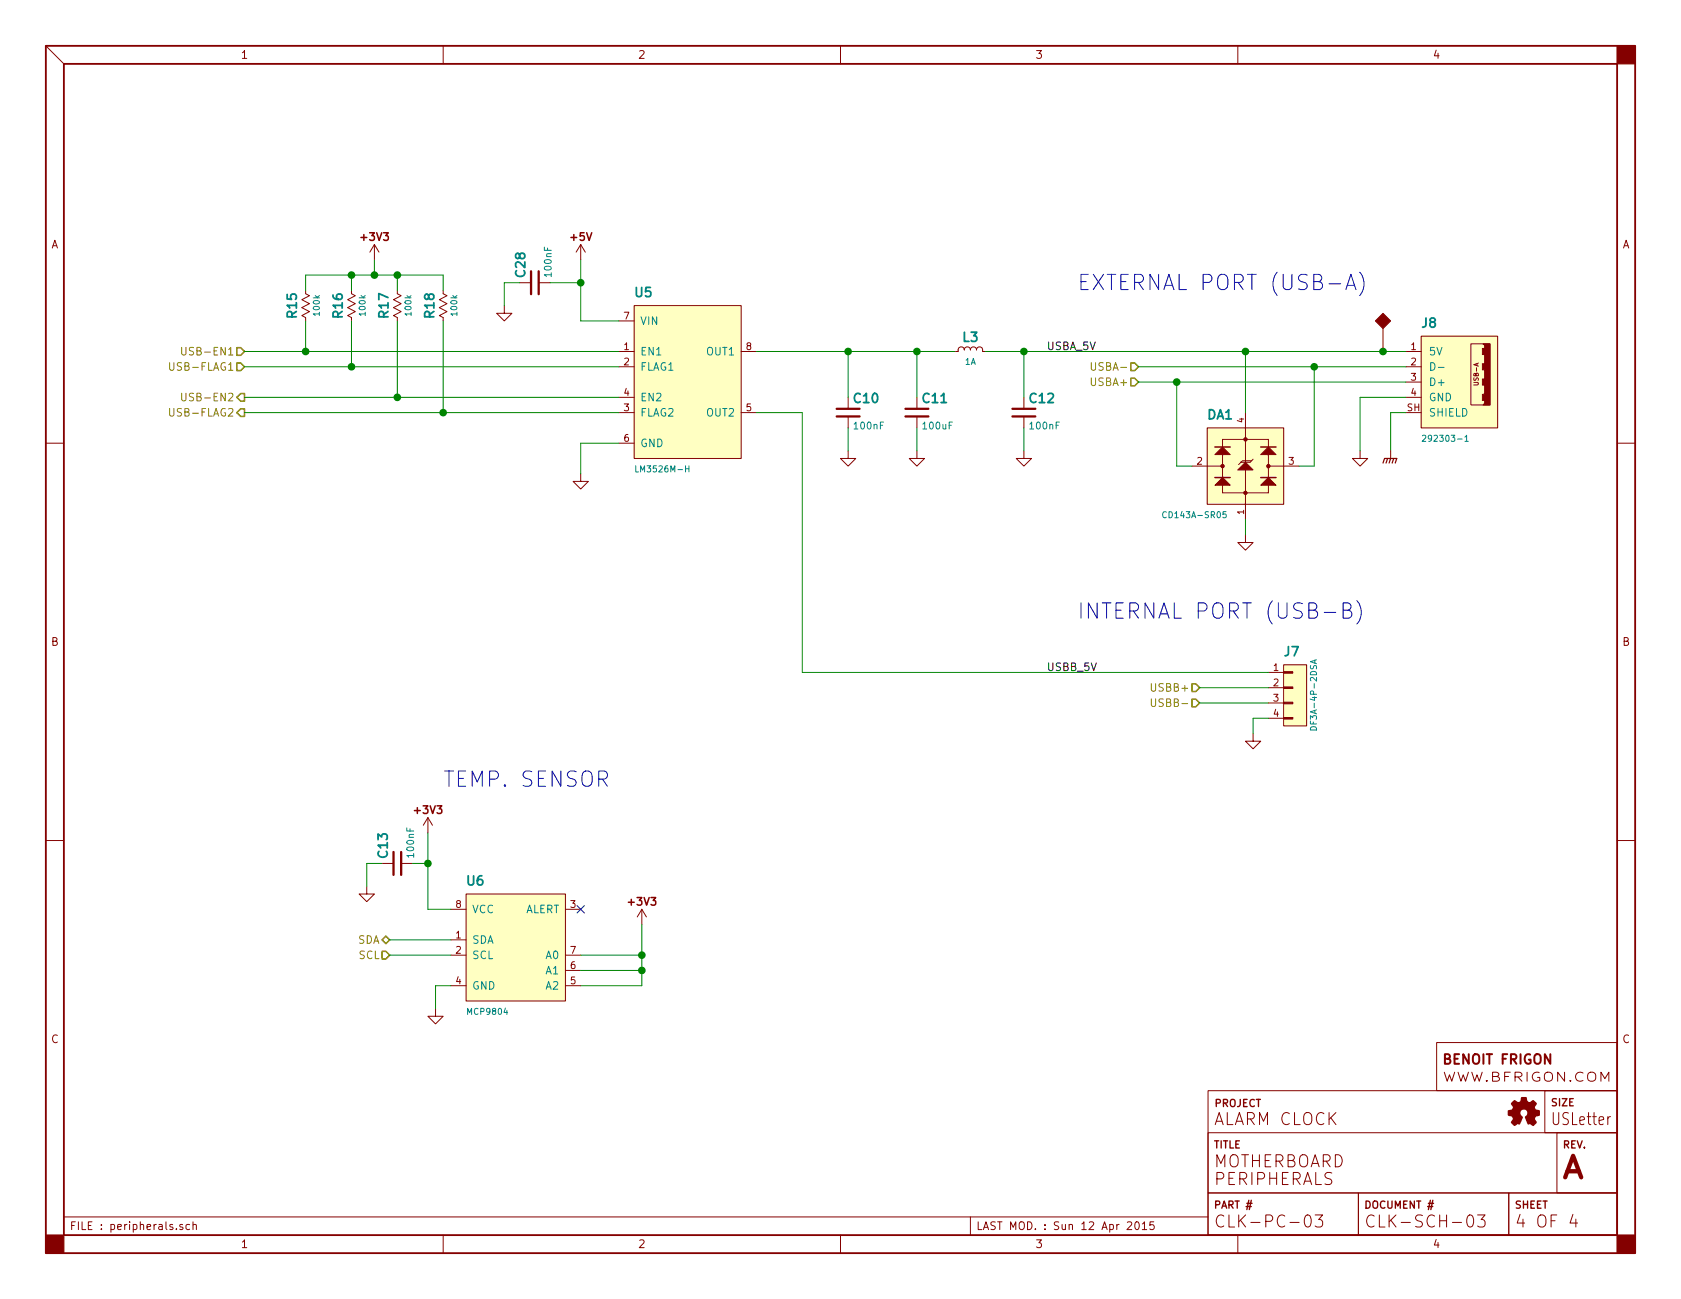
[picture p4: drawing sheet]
<svg xmlns="http://www.w3.org/2000/svg" width="279mm" height="216mm" viewBox="0 0 279 216" stroke-linecap="round" stroke-linejoin="round" font-family="sans-serif">
<g fill="none" stroke="#840000" stroke-width=".17">
<path d="M7.6 7.6l3 3M73.7 7.6v3M139.7 7.6v3M205.7 7.6v3M50.8 48.3v.5l.6 .3-1.2 .7 1.2 .7-1.2 .6 1.2 .7-1.2 .7 .6 .3v.5M58.4 48.3v.5l.7 .3-1.3 .7 1.3 .7-1.3 .6 1.3 .7-1.3 .7 .6 .3v.5M62.2 40.6l-.7 1.3M62.2 40.6v2.6M62.2 40.6l.8 1.3M66 48.3v.5l.7 .3-1.3 .7 1.3 .7-1.3 .6 1.3 .7-1.3 .7 .6 .3v.5M73.7 48.3v.5l.6 .3-1.3 .7 1.3 .7-1.3 .6 1.3 .7-1.3 .7 .7 .3v.5M83.8 50.8v1.3h1.3l-1.3 1.2-1.3-1.2h1.3"/>
<path d="M86.4 47h1.9M89.5 47h1.9M96.5 40.6l-.7 1.3M96.5 40.6v2.6M96.5 40.6l.8 1.3M102.9 58.4h2.5M102.9 53.3h2.5M105.4 50.8h17.8v25.4h-17.8zM123.2 58.4h2.5M158.7 58.4h.6a.54 .54 0 0 1 .3-.7 .54 .54 0 0 1 .7 .5v-.2a.51 .51 0 0 1 .5-.4 .51 .51 0 0 1 .5 .6v-.2a.51 .51 0 0 1 .6-.4 .51 .51 0 0 1 .4 .6 .54 .54 0 0 1 .7-.5 .54 .54 0 0 1 .3 .7h.5M229.9 54.6v3.8M233.7 58.4h2.5"/>
<path d="M236.2 55.9h12.7v15.2h-12.7zM244.5 57.2h3.1v10.1h-3.1zM7.6 73.7h3M96.5 78.7v1.3h1.3l-1.3 1.3-1.3-1.3h1.3M102.9 73.7h2.5M102.9 61h2.5M102.9 66h2.5M102.9 68.6h2.5M123.2 68.6h2.5M141 74.9v1.3h1.2l-1.2 1.3-1.3-1.3h1.3M141 66v1.9M141 69.2v1.9"/>
<path d="M152.4 74.9v1.3h1.3l-1.3 1.3-1.3-1.3h1.3M152.4 66v1.9M152.4 69.2v1.9M170.2 74.9v1.3h1.2l-1.2 1.3-1.3-1.3h1.3M170.2 66v1.9M170.2 69.2v1.9M198.1 77.5h5.1M200.7 71.1h12.7v12.7h-12.7zM203.2 74.3v-1.3h7.6v1.3M203.2 75.6v3.8M206.2 76.8l-.3 .4M207 68.6v8.2"/>
<path d="M207 78.1v8.3M208 76.6h-1.5l-.3 .2M208.3 76.3l-.5 .5h-1.6M210.8 77.5h5.1M210.8 75.6v3.8M226.1 74.9v1.3h1.2l-1.2 1.3-1.3-1.3h1.3M231.1 74.9v1.3M233.7 61h2.5M233.7 63.5h2.5M233.7 66h2.5M268.8 73.7h3M203.2 80.6v1.3h7.6v-1.3"/>
<path d="M207 88.9v1.3h1.3l-1.3 1.2-1.3-1.2h1.3M210.8 111.8h2.6M210.8 114.3h2.6M210.8 116.8h2.6M210.8 119.4h2.6M213.4 110.5h3.8v10.2h-3.8zM7.6 139.7h3M71.1 135.9l-.7 1.3M71.1 135.9v2.5M71.1 135.9l.8 1.3M208.3 121.9v1.3h1.2l-1.2 1.3-1.3-1.3h1.3M268.8 139.7h3"/>
<path d="M61 147.3v1.3h1.2l-1.2 1.3-1.3-1.3h1.3M63.5 143.5h1.9M66.7 143.5h1.9M74.9 156.2h2.6M74.9 158.8h2.6M74.9 151.1h2.6M77.5 148.6h16.5v17.8h-16.5zM94 158.8h2.5M94 151.1h2.5M106.7 151.1l-.8 1.3M106.7 151.1v2.6M106.7 151.1l.7 1.3"/>
<path d="M72.4 167.6v1.3h1.3l-1.3 1.3-1.3-1.3h1.3M74.9 163.8h2.6M94 163.8h2.5M94 161.3h2.5M238.8 173.3h30v8h-30zM256.8 178.4a.71 .71 0 0 1 .7-.2 .71 .71 0 0 1 .5 .5v.5a.7 .7 0 0 1-.6 .5 .7 .7 0 0 1-.7-.5zM260 178.2v1.5l-1.1-1.5v1.5M261 179.6h.1h-.2h.1v.1M263.1 178.4a.78 .78 0 0 0-1 0 .78 .78 0 0 0 0 1.1 .78 .78 0 0 0 1 .1M264 178.4a.71 .71 0 0 1 .7-.2 .71 .71 0 0 1 .5 .5v.5a.7 .7 0 0 1-.6 .5 .7 .7 0 0 1-.7-.5zM266.1 179.7v-1.5l.7 1.1 .6-1.1v1.5M200.8 188.3h68v10h-68z"/>
<path d="M200.8 181.3h68v24h-68zM200.8 198.3h25v7h-25zM202.3 193.9v-2l.6 1.5 .7-1.5v2M202.3 195.9h.7a.55 .55 0 0 0 .4-.5 .55 .55 0 0 0-.4-.5h-.7v2M204.3 195.8h.6M204.7 192a.67 .67 0 0 1 .7 0 .67 .67 0 0 1 .4 .6v.7a.67 .67 0 0 1-.7 .7 .67 .67 0 0 1-.7-.7v-.7zM205.2 194.9h-.9v2h.9M206.1 195.9h.7a.55 .55 0 0 0 .4-.5 .55 .55 0 0 0-.4-.5h-.7v2M206.4 191.9h1.1M206.6 195.9l.6 1M206.9 191.9v2M208.1 194.9v2"/>
<path d="M208.2 191.9v2M208.2 192.9h1.1M209 195.9h.8a.55 .55 0 0 0 .4-.5 .55 .55 0 0 0-.4-.5h-.8v2M209.3 191.9v2M210.3 192.9h.6M211 195.8h1.2M211 194.9v2M211.2 191.9h-.9v2h.9M212.1 193h.8a.55 .55 0 0 0 .4-.5 .55 .55 0 0 0-.4-.6h-.8v2M212.2 194.9v2M212.6 193l.6 .9M213.2 195.8h.6"/>
<path d="M214.1 192.9l.9-.1a.49 .49 0 0 0 .1-.5 .49 .49 0 0 0-.3-.4h-.7v2h.8a.53 .53 0 0 0 .4-.5 .53 .53 0 0 0-.5-.5M214.1 194.9h-.9v2h.9M215 195.9h.7a.55 .55 0 0 0 .4-.5 .55 .55 0 0 0-.4-.5h-.7v2M215.4 195.9l.7 1M216.3 192a.67 .67 0 0 1 .7 0 .67 .67 0 0 1 .3 .6v.7a.67 .67 0 0 1-.6 .7 .67 .67 0 0 1-.7-.7v-.7zM216.7 196.9l.6-2 .7 2M216.9 196.3h.9M217.9 193.9l.7-2 .7 2M218.1 193.4h1M218.7 194.9v2h.9M219.9 193h.8a.55 .55 0 0 0 .4-.5 .55 .55 0 0 0-.4-.6h-.8v2M220.4 193l.7 .9"/>
<path d="M221.4 195l-.3-.1-.7 .1a.48 .48 0 0 0-.2 .5 .48 .48 0 0 0 .4 .3l.4 .1a.48 .48 0 0 1 .4 .5 .48 .48 0 0 1-.4 .5l-.8-.1M221.9 191.9a1.06 1.06 0 0 1 1.2 .7 1.06 1.06 0 0 1-.4 1.2l-.8 .1zM225.8 198.3h25v7h-25zM250.8 198.3h18v7h-18zM256.8 181.3h12v7h-12zM258.8 188.3h10v10h-10zM7.6 205.7h3M10.6 202.3h190.2M30.4 203.6a.31 .31 0 0 0-.5 .1v.2l.5 .2-.2 .3-.3-.1M31.5 203.6l-.4-.1-.2 .2 .1 .5 .1 .2 .4-.1M32.1 203.6l.2-.1 .3 .1v.8M32.1 203.1v1.3"/>
<path d="M73.7 205.3v3M139.7 205.3v3M161.3 202.3v3M187.4 203.2l.5-.1 .1 .1 .1 .2-.8 1h.8M188.7 203.2l.2-.1a.7 .7 0 0 1 .5 .5 .7 .7 0 0 1-.2 .7l-.1 .1a.7 .7 0 0 1-.4-1.2zM189.9 203.4l.3-.3v1.3M189.9 204.4h.7M191.8 203.1h-.6l-.1 .6 .2-.1h.4l.1 .5-.2 .3-.5-.2M205.7 205.3v3M217.1 202a.47 .47 0 0 1 .7 .3 1.04 1.04 0 0 1-.5 1.6 1.33 1.33 0 0 1-.2-1.9zM218.6 201.9h1.2l-.6 .8a.53 .53 0 0 1 .6 .4v.5l-.1 .2-.8 .1-.3-.1M244.1 202a.47 .47 0 0 1 .7 .3 1.04 1.04 0 0 1-.5 1.6 1.33 1.33 0 0 1-.2-1.9z"/>
<path d="M245.6 201.9h1.2l-.6 .8a.53 .53 0 0 1 .6 .4v.5l-.1 .2-.8 .1-.3-.1M261.4 201.8l-.4 1.5h1.2M261.9 202.6v1.3M268.8 205.7h3"/>
</g>
<path d="M7.6 7.6h264.2v200.7h-264.2zM10.6 10.6h258.2v194.7h-258.2z" fill="none" stroke="#840000" stroke-width=".3"/>
<g fill="#840000" stroke="#840000" stroke-width=".17">
<path d="M7.6 205.3h3v3h-3z"/>
<path d="M268.8 205.3h3v3h-3z"/>
<path d="M268.8 7.6h3v3h-3z"/>
<path d="M246.5 57.2h1.1v10.1h-1.1l.3-.2v-.6h-.4v-1h.4v-1.5h-.4v-1h.4v-1.5h-.4v-1h.4v-1.6h-.4v-1h.4v-.5z"/>
<path d="M213.4 119.3h1.5v.2h-1.5z"/>
<path d="M213.4 116.7h1.5v.3h-1.5z"/>
<path d="M213.4 114.2h1.5v.2h-1.5z"/>
<path d="M213.4 111.6h1.5v.3h-1.5z"/>
<path d="M201.9 80.6l1.3-1.2 1.3 1.2z"/>
<path d="M201.9 75.6l1.3-1.3 1.3 1.3z"/>
<path d="M205.7 78.1l1.3-1.3 1.3 1.3z"/>
<path d="M209.5 80.6l1.3-1.2 1.3 1.2z"/>
<path d="M209.5 75.6l1.3-1.3 1.3 1.3z"/>
<path d="M229.9 52.1l1.2 1.2-1.2 1.3-1.3-1.3z"/>
<circle cx="203.2" cy="77.5" r=".28"/>
<circle cx="207" cy="81.9" r=".28"/>
<circle cx="207" cy="73" r=".28"/>
<circle cx="210.8" cy="77.5" r=".28"/>
</g>
<path d="M251.5 183.2a.29 .29 0 0 1 .2-.2 .29 .29 0 0 1 .3 .1l.3 .2a.66 .66 0 0 0 .6-.8v-.1h.7l.1 .4a.56 .56 0 0 0 .4 .5 .56 .56 0 0 0 .7-.3 .49 .49 0 0 1 .4 .3 .49 .49 0 0 1-.2 .6v.1a.54 .54 0 0 0 .7 .6h.1v.5a.3 .3 0 0 1-.1 .3 .3 .3 0 0 1-.3 0l-.2 .1-.2 .5 .1 .3a.28 .28 0 0 1 .2 .3 .28 .28 0 0 1-.2 .2l-.3 .2-.5-.3-.3 .1-.4-1.1a.73 .73 0 0 0 .4-1 .73 .73 0 0 0-1.1-.3 .73 .73 0 0 0-.1 1.1l.2 .2-.4 1.1-.3-.1-.3 .1a.3 .3 0 0 1-.3 .2 .3 .3 0 0 1-.2-.2l-.3-.3 .4-.5-.1-.4a.43 .43 0 0 0-.6-.2l-.2-.1v-.3a.27 .27 0 0 1 0-.4 .27 .27 0 0 1 .4 0l.3-.1 .2-.5-.4-.6z" fill="#840000" stroke="#840000" stroke-width=".25"/>
<path d="M39.4 57.8h.6l.6 .6-.6 .7h-.6zM39.4 66l.6-.6h.6v1.3h-.6zM39.4 60.3h.6l.6 .7-.6 .6h-.6zM39.4 68.6l.6-.7h.6v1.3h-.6zM188 62.9h.6l.6 .6-.6 .6h-.6zM188 60.3h.6l.6 .7-.6 .6h-.6zM198.1 113.7h.7l.6 .6-.6 .6h-.7zM198.1 116.2h.7l.6 .6-.6 .7h-.7zM63.5 158.1h.6l.7 .7-.7 .6h-.6zM64.1 155.6l.7 .6-.7 .6-.6-.6z" fill="none" stroke="#848400" stroke-width=".25"/>
<path d="M30.2 57.7v1.1l.2 .2h.3l.2-.2v-1.1M28.2 60.3v1l.2 .2h.3l.2-.2v-1M28.2 67.9v1l.2 .3h.3l.2-.3v-1M30.2 65.4v1l.2 .2h.3l.2-.2v-1M181.4 60.3v1l.2 .2h.3l.2-.2v-1M191.4 116.2v1l.2 .2h.2l.3-.2v-1" fill="none" stroke="#848400" stroke-width=".17"/>
<g fill="#ffffc2" stroke="#ffffc2" stroke-width=".25">
<path d="M236.2 55.9h12.7v15.2h-12.7z"/>
<path d="M213.4 110.5h3.8v10.2h-3.8z"/>
<path d="M105.4 50.8h17.8v25.4h-17.8z"/>
<path d="M77.5 148.6h16.5v17.8h-16.5z"/>
<path d="M200.7 71.1h12.7v12.7h-12.7z"/>
</g>
<g fill="none" stroke="#008484" stroke-width=".17">
<path d="M105.7 77.4v1h.4M113.9 77.9h.6M114.5 77.4v1M236.4 72.4l.4-.1 .2 .3-.6 .8h.6M237.8 60.3a.64 .64 0 0 1 .7 .6 .64 .64 0 0 1-.7 .6zM239.1 61.1h.9M243.5 72.6l.3-.3v1.1M243.5 73.4h.5M193.9 85.1a.47 .47 0 0 0-.7 .4 .47 .47 0 0 0 .5 .6l.2-.1M203.8 85h-.5v.5l.1-.1 .3 .1 .1 .5-.2 .1-.3-.1M218.5 109.7v.5M218.8 109.7l-1 .3 1 .3"/>
<path d="M217.9 121a.55 .55 0 0 1 .6-.2 .55 .55 0 0 1 .3 .5h-1z"/>
</g>
<path d="M88.3 45.1v3.8M89.5 45.1v3.8M139.1 69.2h3.8M139.1 67.9h3.8M150.5 69.2h3.8M150.5 67.9h3.8M168.3 69.2h3.8M168.3 67.9h3.8M65.4 141.6v3.8M66.7 141.6v3.8" fill="none" stroke="#840000" stroke-width=".38"/>
<path d="M201.9 79.4h2.6M201.9 74.3h2.6M209.5 79.4h2.6M209.5 74.3h2.6" fill="none" stroke="#840000" stroke-width=".25"/>
<g fill="none" stroke="#008400" stroke-width=".17">
<path d="M40.6 58.4h62.3M50.8 48.3v-2.6h22.9v2.6M50.8 53.3v5.1M58.4 45.7v2.6M58.4 53.3v7.7M62.2 43.2v2.5M66 45.7v2.6M66 53.3v12.7M73.7 53.3v15.3M86.4 47h-2.6v3.8M91.4 47h5.1M96.5 43.2v10.1h6.4"/>
<path d="M125.7 58.4h33M141 58.4v7.6M152.4 58.4v7.6M163.8 58.4h69.9M170.2 58.4v7.6M207 58.4v10.2M40.6 68.6h62.3M40.6 66h62.3M40.6 61h62.3M102.9 73.7h-6.4v5M125.7 68.6h7.6v43.2h77.5M141 71.1v3.8"/>
<path d="M152.4 71.1v3.8M170.2 71.1v3.8M189.2 61h44.5M189.2 63.5h44.5M195.6 63.5v14h2.5M218.4 61v16.5h-2.5M233.7 68.6h-2.6v6.3M233.7 66h-7.6v8.9M207 86.4v2.5M199.4 116.8h11.4M199.4 114.3h11.4M210.8 119.4h-2.5v2.5"/>
<path d="M71.1 138.4v12.7h3.8M63.5 143.5h-2.5v3.8M64.8 158.8h10.1M64.8 156.2h10.1M68.6 143.5h2.5M96.5 158.8h10.2M106.7 153.7v10.1h-10.2M74.9 163.8h-2.5v3.8M96.5 161.3h10.2"/>
</g>
<g fill="#008400" stroke="#008400" stroke-width=".25">
<circle cx="170.2" cy="58.4" r=".51"/>
<circle cx="152.4" cy="58.4" r=".51"/>
<circle cx="141" cy="58.4" r=".51"/>
<circle cx="71.1" cy="143.5" r=".51"/>
<circle cx="106.7" cy="158.8" r=".51"/>
<circle cx="106.7" cy="161.3" r=".51"/>
<circle cx="207" cy="58.4" r=".51"/>
<circle cx="195.6" cy="63.5" r=".51"/>
<circle cx="218.4" cy="61" r=".51"/>
<circle cx="50.8" cy="58.4" r=".51"/>
<circle cx="58.4" cy="61" r=".51"/>
<circle cx="66" cy="66" r=".51"/>
<circle cx="73.7" cy="68.6" r=".51"/>
<circle cx="58.4" cy="45.7" r=".51"/>
<circle cx="62.2" cy="45.7" r=".51"/>
<circle cx="66" cy="45.7" r=".51"/>
<circle cx="229.9" cy="58.4" r=".51"/>
<circle cx="96.5" cy="47" r=".51"/>
</g>
<path d="M223.7 48.1l.8-2.5 .9 2.5M223.9 47.4h1.2M226 45.2a2.87 2.87 0 0 1 0 3.9M225.5 99.8a2.87 2.87 0 0 1 0 3.9M223.2 101.4h.9a.62 .62 0 0 0 .5-.6 .62 .62 0 0 0-.5-.6h-.9v2.5h1a.67 .67 0 0 0 .5-.7 .67 .67 0 0 0-.6-.6" fill="none" stroke="#0000c2" stroke-width=".17"/>
<path d="M95.9 150.5l1.2 1.2M97.1 150.5l-1.2 1.2" fill="none" stroke="#000084" stroke-width=".17"/>
<path d="M229.9 77l.2-.8h2.1l-.3 .8M230.6 76.2l-.2 .8M231.1 76.2l-.2 .8M231.6 76.2l-.2 .8" fill="none" stroke="#840000" stroke-width=".2"/>
<text font-size="5" fill="#840000" x="259.8" y="195.9">A</text>
<g font-size="3.5" fill="#0000c2">
<text x="179.1" y="48.3">EXTERNAL PORT (USB-A)</text>
<text x="179.1" y="102.9">INTERNAL PORT (USB-B)</text>
<text x="73.7" y="130.8">TEMP. SENSOR</text>
</g>
<g font-size="2.8" fill="#840000">
<text x="201.8" y="187">ALARM CLOCK</text>
<text x="257.8" y="187">USLetter</text>
<text x="201.8" y="204">CLK-PC-03</text>
<text x="226.8" y="204">CLK-SCH-03</text>
<text x="251.8" y="204">4 OF 4</text>
</g>
<text font-size="2.2" fill="#840000" x="239.8" y="176.9">BENOIT FRIGON</text>
<g font-size="2.1" fill="#008484">
<text x="87.3" y="45.9" transform="rotate(-90 87.3 45.9)">C28</text>
<text x="49.3" y="52.7" transform="rotate(-90 49.3 52.7)">R15</text>
<text x="56.9" y="52.7" transform="rotate(-90 56.9 52.7)">R16</text>
<text x="64.6" y="52.7" transform="rotate(-90 64.6 52.7)">R17</text>
<text x="72.2" y="52.7" transform="rotate(-90 72.2 52.7)">R18</text>
<text x="105.6" y="49.4">U5</text>
<text x="160" y="56.8">L3</text>
<text x="236.3" y="54.5">J8</text>
<text x="142" y="67">C10</text>
<text x="153.4" y="67">C11</text>
<text x="171.2" y="67">C12</text>
<text x="200.7" y="69.7">DA1</text>
<text x="213.5" y="109.1">J7</text>
<text x="64.4" y="142.5" transform="rotate(-90 64.4 142.5)">C13</text>
<text x="77.6" y="147.2">U6</text>
</g>
<text font-size="2.1" fill="#840000" x="239.8" y="179.8">WWW.BFRIGON.COM</text>
<g font-size="1.8" fill="#840000">
<text x="40.2" y="9.8">1</text>
<text x="106.2" y="9.8">2</text>
<text x="172.2" y="9.8">3</text>
<text x="238.3" y="9.8">4</text>
<text x="8.5" y="41.3">A</text>
<text x="60.1" y="40">+3V3</text>
<text x="94.9" y="40">+5V</text>
<text x="269.6" y="41.3">A</text>
<text x="8.5" y="107.3">B</text>
<text x="269.6" y="107.3">B</text>
<text x="69" y="135.3">+3V3</text>
<text x="104.6" y="150.5">+3V3</text>
<text x="8.5" y="173.4">C</text>
<text x="269.6" y="173.4">C</text>
<text x="11.6" y="204.4">FILE : peripherals.sch</text>
<text x="40.2" y="207.4">1</text>
<text x="106.2" y="207.4">2</text>
<text x="162.3" y="204.4">LAST MOD. : Sun 12 Apr 2015</text>
<text x="172.2" y="207.4">3</text>
<text x="238.3" y="207.4">4</text>
</g>
<g font-size="1.8" fill="#008484">
<text x="106.4" y="54">VIN</text>
<text x="106.4" y="59.1">EN1</text>
<text x="117.4" y="59.1">OUT1</text>
<text x="237.5" y="59.1">5V</text>
<text x="106.4" y="61.6">FLAG1</text>
<text x="237.5" y="64.1">D+</text>
<text x="106.4" y="69.2">FLAG2</text>
<text x="106.4" y="66.7">EN2</text>
<text x="117.4" y="69.2">OUT2</text>
<text x="237.5" y="66.7">GND</text>
<text x="237.5" y="69.2">SHIELD</text>
<text x="106.4" y="74.3">GND</text>
<text x="78.5" y="151.8">VCC</text>
<text x="87.1" y="151.8">ALERT</text>
<text x="78.5" y="156.8">SDA</text>
<text x="78.5" y="159.4">SCL</text>
<text x="90.7" y="161.9">A1</text>
<text x="90.7" y="159.4">A0</text>
<text x="78.5" y="164.5">GND</text>
<text x="90.7" y="164.5">A2</text>
</g>
<g font-size="1.8" fill="#848400">
<text x="31.2" y="59.1">USB-EN1</text>
<text x="28.9" y="61.6">USB-FLAG1</text>
<text x="181.5" y="64.1">USBA+</text>
<text x="182" y="61.6">USBA-</text>
<text x="28.9" y="69.2">USB-FLAG2</text>
<text x="31.2" y="66.7">USB-EN2</text>
<text x="191.7" y="114.9">USBB+</text>
<text x="192.1" y="117.5">USBB-</text>
<text x="59.4" y="156.8">SDA</text>
<text x="59.6" y="159.4">SCL</text>
</g>
<g font-size="1.8">
<text x="174" y="58.2">USBA_5V</text>
<text x="174" y="111.5">USBB_5V</text>
</g>
<g font-size="1.7" fill="#840000">
<text x="201.9" y="184">PROJECT</text>
<text x="257.8" y="183.8">SIZE</text>
<text x="201.8" y="190.9">TITLE</text>
<text x="259.8" y="190.9">REV.</text>
<text x="201.8" y="200.9">PART #</text>
<text x="226.8" y="200.9">DOCUMENT #</text>
<text x="251.8" y="200.9">SHEET</text>
</g>
<g font-size="1.6" fill="#008484">
<text x="91.7" y="45.8" transform="rotate(-90 91.7 45.8)">100nF</text>
<text x="142.1" y="71.3">100nF</text>
<text x="153.5" y="71.3">100uF</text>
<text x="171.3" y="71.3">100nF</text>
<text x="68.8" y="142.4" transform="rotate(-90 68.8 142.4)">100nF</text>
</g>
<g font-size="1.6" fill="#840000">
<text x="103.7" y="53.1">7</text>
<text x="103.7" y="58.2">1</text>
<text x="124" y="58.2">8</text>
<text x="234.5" y="58.2">1</text>
<text x="103.7" y="60.7">2</text>
<text x="103.7" y="65.8">4</text>
<text x="234.5" y="60.7">2</text>
<text x="234.5" y="63.2">3</text>
<text x="234.5" y="65.8">4</text>
<text x="103.7" y="68.3">3</text>
<text x="124" y="68.3">5</text>
<text x="233.9" y="68.3">SH</text>
<text x="103.7" y="73.4">6</text>
<text x="199" y="77.2">2</text>
<text x="214.2" y="77.2">3</text>
<text x="211.7" y="111.5">1</text>
<text x="211.7" y="114">2</text>
<text x="211.7" y="116.6">3</text>
<text x="211.7" y="119.1">4</text>
<text x="75.8" y="156">1</text>
<text x="75.8" y="150.9">8</text>
<text x="94.8" y="150.9">3</text>
<text x="75.8" y="158.5">2</text>
<text x="94.8" y="161">6</text>
<text x="94.8" y="158.5">7</text>
<text x="75.8" y="163.6">4</text>
<text x="94.8" y="163.6">5</text>
</g>
<g font-size="1.4" fill="#008484">
<text x="53.1" y="52.4" transform="rotate(-90 53.1 52.4)">100k</text>
<text x="60.8" y="52.4" transform="rotate(-90 60.8 52.4)">100k</text>
<text x="68.4" y="52.4" transform="rotate(-90 68.4 52.4)">100k</text>
<text x="76" y="52.4" transform="rotate(-90 76 52.4)">100k</text>
<text x="160.4" y="60.6">1A</text>
<text x="237.3" y="73.4">292303-1</text>
<text x="106.1" y="78.5">LM3526M-H</text>
<text x="193.8" y="86.1">CD143A-SR05</text>
<text x="218.9" y="120.6" transform="rotate(-90 218.9 120.6)">DF3A-4P-2DSA</text>
<text x="77.9" y="168.7">MCP9804</text>
</g>
<g font-size="1.4" fill="#840000">
<text x="206.8" y="70.2" transform="rotate(-90 206.8 70.2)">4</text>
<text x="206.8" y="85.5" transform="rotate(-90 206.8 85.5)">1</text>
</g>
<text font-size="1.1" fill="#840000" x="245.7" y="63.9" transform="rotate(-90 245.7 63.9)">USB-A</text>
</svg>
